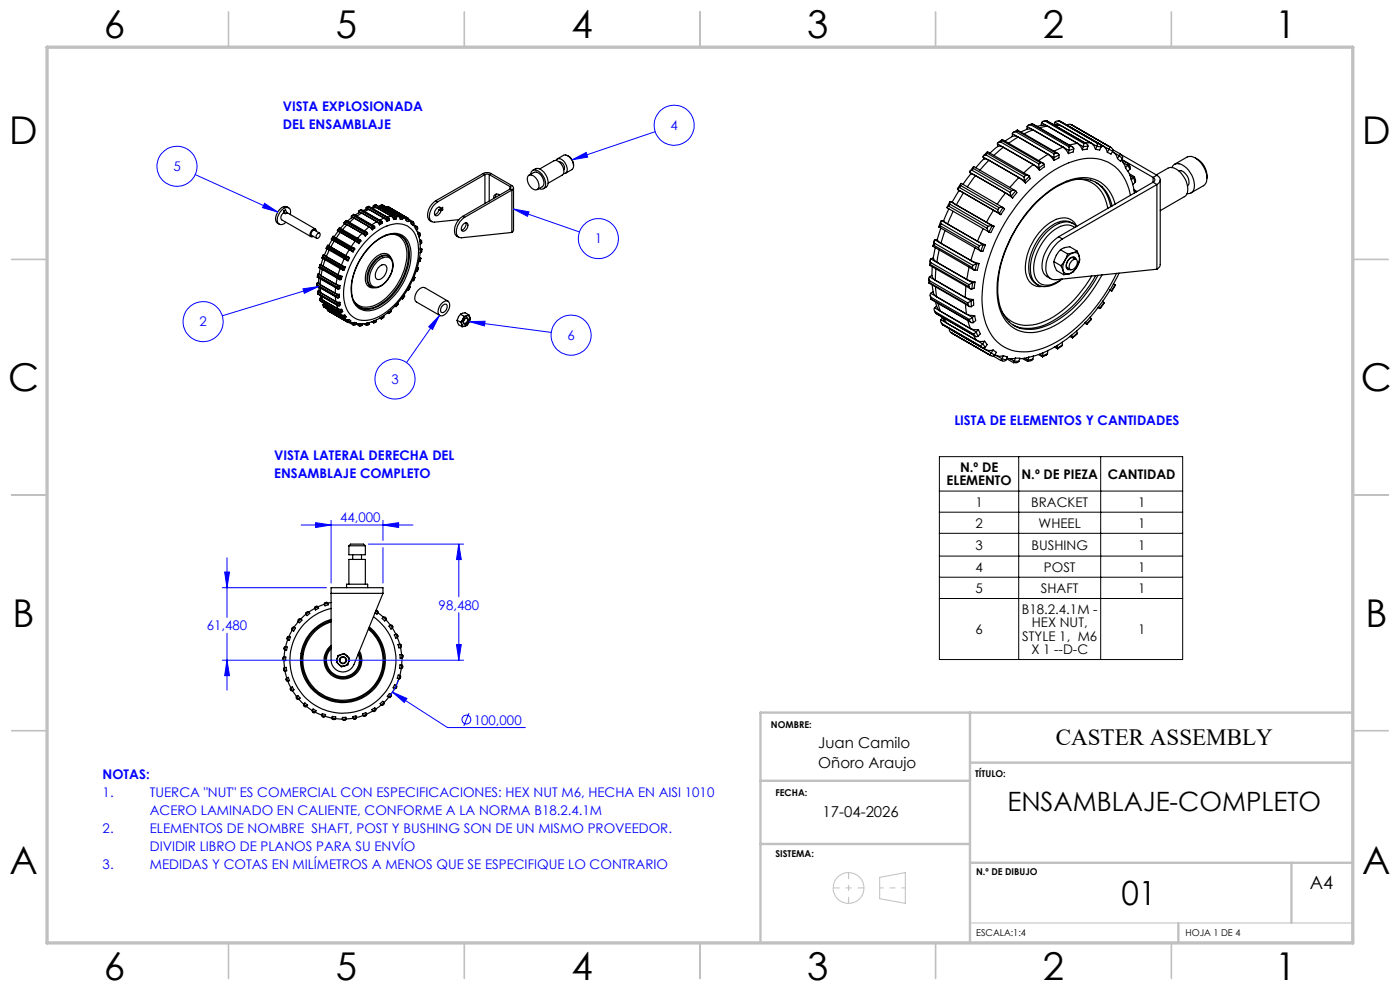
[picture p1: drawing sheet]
<svg xmlns="http://www.w3.org/2000/svg" width="297mm" height="210mm" viewBox="0 0 297 210" stroke-linecap="round" stroke-linejoin="round" font-family="sans-serif">
<g fill="none" stroke="#000" stroke-width=".25">
<path d="M102.5 36.8a1.8 1.8 0 0 1 1.7 0M102.5 36.8l.4 .2M102.5 36.8l-10 5.8M102.9 37h.9M102.9 37l-10 5.8M102.9 37v6.2M103.8 37l4.4 2.6M103.8 37v5.6M104.2 36.8l-.4 .2M104.2 36.8l4.4 2.6M108.2 39.6a.29 .29 0 0 1 .2 .2 .29 .29 0 0 1-.2 .3M108.2 39.6v.5"/>
<path d="M108.6 39.4a.5 .5 0 0 1 .3 .4 .5 .5 0 0 1-.3 .5M108.6 39.4l-.4 .2M108.9 39.9v8.9l-.3 .5M112 37.3a1.38 1.38 0 0 1 2 .9l.3 .7a.91 .91 0 0 1-.3 1.3 .91 .91 0 0 1-1.3-.4 2.24 2.24 0 0 1-.7-2.5zM112.2 37.2l1.1-.6a2.04 2.04 0 0 1 2.1 2.4l-.4 .6-1 .6M112.6 37a.97 .97 0 0 1 .6-.9 .97 .97 0 0 1 1.1 .2 3 3 0 0 1 1.2 3.5 .92 .92 0 0 1-1.2 .2M113 36.1a1.54 1.54 0 0 1 2.4 .5 2.25 2.25 0 0 1 .4 3.1l-.5 .3M114.5 35.8l3-1.7a1.84 1.84 0 0 1 2.1 1.7v.7l-.1 .5-3.2 1.9M117.9 34l.2-.1a1.3 1.3 0 0 1 1.9 .8l.2 .4a1.04 1.04 0 0 1-.6 1.7M118.2 33.7l1.4-.8a1.84 1.84 0 0 1 2 1.8l.1 .6-.2 .5-1.5 1M118.7 34.4a1.11 1.11 0 0 1 .9 1.6M120.4 33a2.2 2.2 0 0 1 1.3 2.2"/>
<path d="M203.6 39.8l-.5 .2v.2M203.6 39.8l8.1 4.7M203.8 39.4l8.1 4.7M203.8 39.4l-.2 .4M203.8 38.9l-.7 1.1M203.9 38.9l8.9 5.1M204 38.9h-.2v.5M205.7 36.5l8.8 5.1M205.7 36.5l.3 .4M206 36.9l-1.7 2.2M206 36.9l.9 .3-1.7 2.4M206.2 36.1l-.5 .2v.2"/>
<path d="M206.2 36.1l8.1 4.7M206.5 35.7l.1-.4 8.8 5.2M206.5 35.7l8.1 4.7M206.5 35.7l-.3 .4M206.5 35.4l-.8 1M208.6 33.3l8.8 5.1M208.6 33.3l.1 .5M208.7 33.7l-1.7 1.9M208.7 33.8h.5l.6 .2-1.9 2.1M209.1 32.8l-.4 .2-.1 .3M209.1 32.8l8.1 4.7M209.4 32.5l8.2 4.7"/>
<path d="M209.4 32.5l-.3 .3M209.5 32.2l-.9 .8M209.5 32.2l-.1 .3M209.5 32.2l8.8 5.1M211.6 30.5l8.9 5.1M211.6 30.5l.1 .6M211.7 31.1l-1.7 1.4M211.7 31.1l.6-.1 .5 .2M212.2 30.1l-.5 .2-.1 .2M212.2 30.1l8.2 4.7M212.6 29.8l8.1 4.7M212.6 29.8l-.4 .3"/>
<path d="M212.6 29.6v.2M212.6 29.6l8.7 5M212.6 29.6l-.9 .7M212.8 31.2l-2 1.8M212.8 31.2l6.4 3.7M214.7 29l-1.5 .9M214.8 28.4l-.1 .6 .7-.2 .6 .3-2 1.3M214.8 28.4l8.8 5M215.5 27.9l-.6 .2-.1 .3M215.5 27.9l8.1 4.7M215.8 27.6v.2M215.8 27.6l8.6 5"/>
<path d="M215.8 27.6l-.8 .5M215.8 27.8l8.1 4.6M215.8 27.8l-.3 .1M216.5 28l1.2-.5a1.73 1.73 0 0 1 1.4 0l-1.9 .9M217.2 37.5l.2 .9M217.4 38.4l.2 .4M217.6 38.8l-1.5-1.1-1.9 2.1M217.6 37.2h.6l.2 .2M217.6 37.2l-.4 .3M217.9 26.8l8.9 5.1M217.9 26.8l-.1 .7M218.4 37.4l.1 .5-.9 .9"/>
<path d="M218.4 37.4l-1 1M218.7 26.5a.65 .65 0 0 0-.8 .3M218.7 26.5l8.1 4.7M219 26.2v.1M219 26.2l8.5 5M219 26.2l-.8 .3M219 26.3l8.2 4.7M219 26.3l-.3 .2M219.2 34.9l1.3 1.3M219.2 34.9l-2 1.7M220 26.8a3.1 3.1 0 0 1 2.2-.1l-1.7 .4M220.4 34.8l.1 .8"/>
<path d="M220.5 35.6v.6M220.7 34.5l.6 .1 .2 .2M220.7 34.5l-.3 .3M221 26l8.8 5.1M221 26l-.2 .6M221.5 34.8l.1 .6-1.1 .8M221.5 34.8l-1 .8M221.8 25.7h-.6l-.2 .3M221.8 25.7l8.1 4.7M222.1 25.7h-.7M222.1 25.6l8.4 4.9M222.1 25.7l8.2 4.7"/>
<path d="M222.1 25.7h-.3M223.4 26.4l1.7 .3M223.6 34l-1.2-1.3-2.1 1.4M223.6 32.1l1.9-.9 .7 .7 .5 .7M223.6 32.6v.8M223.6 33.4v.6M223.8 26.6l1.3 .1M223.8 25.9l-.1 .5M223.8 25.9l8.9 5.1M223.9 32.4l.6 .2 .1 .3M223.9 32.4l-.3 .2M224.5 25.7h.5"/>
<path d="M224.6 32.9v.6l-1 .5M224.6 32.9l-1 .5M224.7 25.7h-.5l-.4 .2M224.7 25.7l8.1 4.7M224.7 25.7h.3M225 25.7l8.3 4.8M225.1 26.7l6.3 3.6M226.4 26.6h.1M226.4 26.6l8.9 5.1M226.8 31.9l-.1 .7M226.8 31.2v.7M226.9 30.8l.4-.2a1.51 1.51 0 0 1 2.3 1.2"/>
<path d="M227.2 31l.4 .2 .2 .4M227.2 31l-.4 .2M227.2 26.4l.3 .2M227.3 26.4l-.5-.1-.4 .3M227.3 26.4l8.1 4.7M227.3 26.4l.2 .2M227.5 26.6l8.2 4.7M227.8 31.6l-.1 .6-1 .4M227.8 31.6l-1 .3M228.8 38a6.5 6.5 0 0 1 6.1 5.9l.1 .3M229.8 31.1l-.2 .7M229.9 30.4l-.1 .7"/>
<path d="M230.2 30.3h1.2M230.3 30.4l.5 .4v.2M230.3 30.4h-.4M230.8 31l-.2 .7-1 .1M230.8 31l-1 .1M231.4 38.2a6.7 6.7 0 0 1 4.5 5.5M231.4 38.2a10.2 10.2 0 0 0-8.4 2.1 28.3 28.3 0 0 0-11.3 19.8 10 10 0 0 0 2.4 8.2M231.4 30.3l.7 .7 .3 .7M232.4 38.7a7.4 7.4 0 0 1 3.3 5.1M232.7 31l-.3 .7M232.7 31l.9 .2M232.8 30.4l-.1 .6"/>
<path d="M232.8 30.4a.85 .85 0 0 1 .8 .6v.2M233.3 30.6l.7 .4M233.5 30.8l.5 .2M233.6 31.2l-.3 .6-.9-.1M234 31l.7 .6 .2 .7M235.3 31.7l-.4 .6M235.3 31.7l.7 .4M235.4 31.1l-.1 .6M235.4 31.1a.75 .75 0 0 1 .6 1M236 32.1a2.54 2.54 0 0 1 1.1 1.5M236 32.1l-.3 .6-.8-.4M236 31.7l1.6 .9"/>
<path d="M236.3 32.3l1.2 .7M237.1 33.6l.6 .6 .4-.6M237.5 33l-.4 .6M237.5 33l.6 .6M237.6 32.6l-.1 .4M237.6 32.6l.5 .6v.4M237.7 32.7l7.7 4.5M237.9 34l.7 1 .2 .6M237.9 33.9l1.5 .8-.2 .4M238 33.8l6.6 3.8M238.3 34.5l.9 .6M238.8 35.6l.5 .8 .4-.5"/>
<path d="M239.2 35.1l-.4 .5M239.2 35.1l.5 .8M239.3 36.3l.6 1.5M239.4 34.8l.4 .7-.1 .4M239.6 36.9l1.1 .6M239.7 37.2l.8 .5M239.9 37.8l.1 .3M240 38.1l.3 1M240.3 39.1l.4 1.8M240.5 37.7l-.5 .4M240.5 37.7l.3 1M240.7 37.5l-.2 .2"/>
<path d="M240.7 37.5l.2 .8-.1 .4M240.8 38.7l-.5 .4M244.6 37.6a.53 .53 0 0 1 .4 .5 .53 .53 0 0 1-.4 .6M244.6 38.7l.8 .4M244.6 38.7l-20 11.5M244.6 37.6v1.1M245.3 37.1l2.5-1.4a2.52 2.52 0 0 1 2.9 1.2 4.4 4.4 0 0 1 1 4.4l-.2 .3-5.4 3.1M245.4 37.2a1.04 1.04 0 0 1 .7 1 1.04 1.04 0 0 1-.7 .9M245.4 39.1v18M245.4 39.1l-20 11.6M245.4 37.2l-.8 .4M246.1 38.2v17.9a1.19 1.19 0 0 1-.7 1"/>
<path d="M248.6 35.5a1.47 1.47 0 0 1 2.3-.4 4.8 4.8 0 0 1 2.2 5.4 1.32 1.32 0 0 1-1.3 .6M249.2 34.8l2.6-1.5a2.64 2.64 0 0 1 3 1.3 4.4 4.4 0 0 1 1 4.3l-.5 .5-2.6 1.5M250 36.2a2.08 2.08 0 0 1 2.2 2 1.14 1.14 0 0 1-.3 1.3M253.6 33.5a4.3 4.3 0 0 1 2.4 4.3M60.1 45.1l-.4 .7-.1 .5 .2 .3 6.2 3.6M60.1 45.1l.4 .2M60.2 44.7l.4-.2 .3 .7-.4 .1M60.2 44.7l-.1 .4M60.2 44.7l.3 .6M60.9 45.1l6 3.5M61.2 44.1a1.54 1.54 0 0 0-2.3 .8 1.78 1.78 0 0 0 0 2.4l.3 .2M61.6 45.5v-.3a.9 .9 0 0 0-.3-1.1 .9 .9 0 0 0-1.2 .1 2.98 2.98 0 0 0-1.2 3.1l.2 .2a1.17 1.17 0 0 0 1.5-.3"/>
<path d="M67.1 49.1v-.2a.51 .51 0 0 0-.5-.4 .51 .51 0 0 0-.5 .4l-.3 .8v.4a.39 .39 0 0 0 .7 0M67.3 58.8l4.4 2.5M67.4 49.6l.3-.1a.64 .64 0 0 1 .1 .7 .64 .64 0 0 1-.7 .3v-.6zM67.4 58.2l-.1 .6M67.4 58.7l-.1 .1M67.4 58.7l4.1 2.4M67.5 58.5l4 2.3M67.5 58.5l-.1 .2M67.5 58.1l.2-.1 .4 .5M67.5 58.1v.4M67.5 58.1l4.4 2.6M67.6 58.9v.9"/>
<path d="M67.7 56.8l4.4 2.5M67.8 56.7l-.1 .1M67.8 49.5l-1.1-.6a.74 .74 0 0 0-.6 1l1.1 .6M67.8 56.7l4.1 2.3M67.8 56.2l-.1 .6M67.9 56.5l-.1 .2M67.9 56.5l4 2.3M67.9 56.9l-.2 1.2M67.9 56.1v.4M67.9 56.1l4.4 2.6M68 59.2l-.1 1.2M68.1 58.5l3.2 1.8"/>
<path d="M68.2 56l-.3 .1M68.3 54.7l4.4 2.6M68.4 57.1l-.3 1.4M68.5 54.6l-.2 .1M68.5 54.6l4 2.4M68.5 54.8l-.3 1.2M68.5 54.1l-.2 .6M68.5 54.4l4.1 2.3M68.5 54.4v.2M68.6 54.1l-.1 .3M68.6 54.1l4.4 2.5M68.6 54.1h.2"/>
<path d="M68.8 54.1l.4 .3M69 55.1l-.5 1.4-.3-.5M69.2 54.4l3.2 1.9M69.4 52.5l-.2 .2 4.4 2.5M69.4 52.5l4 2.4M69.4 52.8l-.6 1.3M69.5 52.1l-.3 .6M69.5 52.3l4.1 2.4M69.5 52.3l-.1 .2M69.6 52l.6 .4M69.6 52l-.1 .3M69.6 52l4.4 2.6"/>
<path d="M69.8 53l-.6 1.4M70.2 52.4l3.1 1.8M70.3 50.8l.6 .3M70.3 50.8l4.4 2.5M70.4 50.9l-.7 1.2M70.5 50.5l-.2 .3M70.5 50.5l4.1 2.4M70.6 50.3l.1-.2 4.4 2.6M70.6 50.3l4.1 2.4M70.6 50.3l-.1 .2M70.7 50.1l-.4 .6M70.9 51.1l-.7 1.3"/>
<path d="M70.9 51.1l3.2 1.8M71.5 59l-.2 1.3M71.6 48.9l4.4 2.6M71.6 48.9l.1 .2M71.7 49.1l-.8 1.1M71.7 49.1l.5 .2-.9 1.2M71.8 48.7l-.2 .2M71.8 48.7l4.1 2.4M71.9 59l.2 .3M71.9 58.8v.2M72 48.5v-.2l4.4 2.6M72 48.5l4 2.4"/>
<path d="M72 48.5l-.2 .2M72 48.4l-.4 .5M72.1 56.9l-.4 1.4 .9 .3M72.3 58.7l-.4 .1M72.3 58.7l-.2 .6M72.4 56.3l.8 .3M72.5 57l.3 .3M72.6 58.6l-.2 .7h-.3M72.6 58.6l-.3 .1M72.6 56.7l-.1 .3M73 47.3l4.4 2.5M73 47.3l.1 .2"/>
<path d="M73 54.9l-.6 1.4M73 56.6l-.4 .1M73 56.6l-.2 .7M73 56.6h.2M73.1 47.5l-.9 1M73.1 47.5l.5 .2M73.2 56.6l-.2 .7h-.2M73.3 47.1l-.3 .2M73.3 47.1l4.1 2.3M73.3 54.2l.9 .5M73.4 54.9l.2 .4M73.4 46.9l4.1 2.4"/>
<path d="M73.4 46.9l-.1 .2M73.5 46.8l-.1 .1M73.5 46.8l4.4 2.5M73.5 46.8l-.5 .4M73.6 54.7l-.2 .2M73.6 47.7l-.9 1M73.6 47.7l3.2 1.8M74 54.6l-.4 .1M74 54.6l-.4 .7M74 54.6l.2 .1M74.1 52.9l-.8 1.3M74.1 52.9l.8 .5"/>
<path d="M74.2 54.7l-.4 .6h-.2M74.5 45.9l4.5 2.6M74.5 45.9l.1 .3M74.6 46.2l-.9 .7M74.6 46.2l.5 .1M74.6 52.9l.1 .4M74.7 52.7l-.1 .2M74.7 53.3l.2 .1M74.9 45.7l-.4 .2M74.9 45.7l4 2.3M75 45.5v.1M75 45.5l4.4 2.5"/>
<path d="M75 45.5l-.4 .3M75 45.6l4.1 2.3M75 45.6l-.1 .1M75.1 52.7l.2 .1-.4 .6M75.1 46.3l-1 .9M75.1 52.7h-.4M75.1 52.7l-.4 .6M75.1 46.3l3.2 1.8M75.9 51.1l.1 .4M76 51.5l.1 .2M76 45.2l-.7 .4M76 50.9h.4"/>
<path d="M76 50.9l-.1 .2M76.1 44.8v.3l.6 .1M76.1 44.8l4.4 2.6M76.1 51.7l-.7-.6-.9 1.2M76.4 50.9l.2 .2-.5 .6M76.4 44.6l-.3 .2M76.4 50.9l-.4 .6M76.4 44.6l4.1 2.4M76.6 44.4v.1M76.6 44.4l4.4 2.5M76.6 44.4l-.4 .3M76.6 44.5l4.1 2.4"/>
<path d="M76.6 44.5l-.2 .1M76.7 45.2l-1 .7M76.7 45.2l3.2 1.8M76.8 49.5l-1 1M76.8 49.5l.7 .6M77 44.7a1.39 1.39 0 0 1 1.3-.3l-1 .5M77.4 49.4v.4M77.4 49.8l.1 .3M77.5 49.3h.4M77.5 49.3l-.1 .1M77.7 44.1l4.4 2.5M77.7 44.1l-.1 .3"/>
<path d="M77.9 49.3l.1 .3-.5 .5M77.9 49.3l-.5 .5M78 50.8a9 9 0 0 1 6.7-3.3 4.4 4.4 0 0 1 4 4.1 16.8 16.8 0 0 1-6 13.9 7.1 7.1 0 0 1-7.2 2.1 5.7 5.7 0 0 1-2.6-5.7 18 18 0 0 1 5.1-11.1zM78.1 43.9l-.4 .2M78.1 43.9l4 2.3M78.2 43.8h.1M78.2 43.8l4.3 2.4M78.2 43.8l-.3 .1M78.2 43.8l4.1 2.4M78.2 43.8l-.1 .1M78.3 48.1l-1 .9M78.3 48.1l.7 .6"/>
<path d="M78.7 52a7.2 7.2 0 0 1 5.5-2.5 3.9 3.9 0 0 1 3 4.4 13.8 13.8 0 0 1-7 11.5 3.6 3.6 0 0 1-5.3-1.6 11.2 11.2 0 0 1 2.1-9.8zM78.9 48l.1 .5M79 48.5v.2M79.1 47.9l.4 .2M79.1 47.9l-.2 .1M79.2 43.7l-.1 .3M79.2 43.7l4.4 2.5M79.5 48.1v.3l-.5 .3M79.5 48.1l-.5 .4M79.6 43.5l-.4 .2M79.6 43.5l4.1 2.4M79.8 43.5h.1"/>
<path d="M79.8 43.5l4.2 2.4M79.8 43.5h-.4M79.8 43.5l4.1 2.4M79.8 43.5h-.2M79.8 44l-.3-.1-.8 .2M79.8 44l-.8 .2M79.8 44l3.2 1.9M79.9 47l.6 .7M79.9 47l-1 .7M80 55.4a2.03 2.03 0 0 1 2.9-.5 3.9 3.9 0 0 1-.7 4.5 2.86 2.86 0 0 1-3 1.4 2.42 2.42 0 0 1-.6-3l.7-1.5zM80.2 56.8l.3-.3a.85 .85 0 0 1 1.1-.3 .85 .85 0 0 1 .5 1 2.21 2.21 0 0 1-1.9 2.1 1.41 1.41 0 0 1-.2-2.2zM80.4 43.9l.9 .1-.7-.1"/>
<path d="M80.5 46.7l.9-.4a.72 .72 0 0 1 .7 .6M80.5 47v.4M80.5 47.4v.3M80.6 43.6l4.5 2.6M80.6 43.6l-.1 .3M80.7 46.9l.4 .2M80.7 46.9l-.2 .1M81 43.5h.2M81.1 47.1l-.1 .3-.5 .3M81.1 43.5l-.5 .1M81.1 47.1l-.6 .3M81.1 43.5l4 2.4"/>
<path d="M81.1 43.5l.1 .1M81.2 43.5l4.1 2.4M81.2 43.6l4.1 2.3M81.2 43.5v.1M82 43.9h.1M82 43.9l4.4 2.6M82.1 46.6v.3M82.1 46.2v.4M82.3 46.2l.3 .3M82.3 46.2h-.2M82.3 43.9l4.3 2.4M82.4 43.9h-.4"/>
<path d="M82.4 43.9l4 2.3M82.5 54.4a3.1 3.1 0 0 1 .3 4 4.6 4.6 0 0 1-3.2 2.7l-.8-.2M82.5 54.4a2.9 2.9 0 0 0-3.3 1.6 4.3 4.3 0 0 0-.8 4.6l.4 .3M82.5 54.4a2.23 2.23 0 0 0-2.8 .7 5.2 5.2 0 0 0-1.6 5l.7 .8M82.6 46.5v.3l-.5 .1M82.6 46.5l-.5 .1M82.9 54.6a1.64 1.64 0 0 0-2.6-.5 5.7 5.7 0 0 0-2.6 6 1.42 1.42 0 0 0 1.5 1M83 45.9l.5 .7M83 45.9l-.8 .2M83 49.7a3.5 3.5 0 0 1 3.3 3.7 13.1 13.1 0 0 1-6.6 11.3 3.4 3.4 0 0 1-4.6-.9M83.6 46.2l-.1 .4M83.7 45.9l-.1 .3"/>
<path d="M83.8 45.8h.1a.89 .89 0 0 1 1 .7M83.9 45.9l.2 .3M83.9 45.9h-.2M84 49.7a3.8 3.8 0 0 1 2.9 4.4 13.2 13.2 0 0 1-7.2 11.1 3.4 3.4 0 0 1-4.3-.8M84 49.7a7.3 7.3 0 0 0-6.1 3.3 12 12 0 0 0-3 10.4l.6 1.1M84.1 46.2l-.1 .3-.5 .1M84.1 46.2h-.5M84.9 50a4.8 4.8 0 0 1 1.7 4.7 13.4 13.4 0 0 1-7.1 10.4l-1.8 .4-1.5-.4M85.1 46.2l-.2 .3M85.1 46.2h.4M85.1 45.9v.3M85.1 45.9h.2"/>
<path d="M85.3 45.9l.2 .3M85.4 46l.3 .1M85.5 46.1h.2M85.5 46.2l-.1 .4-.5-.1M85.7 46.1l.5 .7M86.4 46.5l-.2 .3M86.4 46.5l.3 .2M86.4 46.2v.3M86.4 46.2l.2 .1M86.6 46.3l.1 .4M86.7 46.7l.4 .4 .1 .4M86.7 46.7l-.1 .3-.4-.2"/>
<path d="M86.7 46.5l.8 .5M86.8 46.8l.7 .4M87.2 47.5l.4 .3 .2-.3M87.5 47.2l-.3 .3M87.5 47.2l.3 .3M87.5 59.5h.2M87.5 47v.2M87.5 47l.3 .2v.3M87.7 47.7l.4 .8M87.7 47.6l.7 .4M87.8 58.8l.2 .1M87.9 47.9l.4 .3"/>
<path d="M88 58.9l-.3 .6M88 58.9l-.2-.1 .2 .1M88.1 48.5l.2 .4 .3-.3M88.3 57.5h.2M88.3 48.2l-.2 .3M88.3 48.2l.3 .4M88.4 48.8l.3 .9M88.4 48l-.1 .2M88.4 48l.2 .6M88.5 49.1l.5 .3M88.5 56.8h.2M88.6 49.3l.4 .2"/>
<path d="M88.7 49.7l.2 .5M88.7 56.8h.1M88.7 56.8l-.2-.1 .3 .1M88.7 56.8l-.2 .7M88.8 56.8l-.3 .7M88.9 50.2l.2 1M89 49.5l-.3 .2M89 49.5l.1 .5M89 50.8l.4 .2M89 54.6l.3 .2M89 50.9l.3 .2M89 54.7l.2 .1"/>
<path d="M89 49.4v.1M89 49.4l.1 .6M89.1 55.4l-.3 .1M89.1 53.7a19 19 0 0 1-7.6 13.2M89.1 50l-.2 .2M89.1 51.9v1M89.1 52.6l.4 .2M89.1 52.7l.3 .2M89.2 54.8h.1M89.2 54.8h-.2M89.2 54.8l-.1 .6M89.3 54.8l-.2 .6"/>
<path d="M89.3 51.1l-.2 .2v.5l.3-.2M89.3 51.1l.1 .5M89.4 52.9l-.3 .1v.6l.3-.1M89.4 51l-.1 .1M89.4 51v.6M89.4 52.9v.6M89.5 52.8l-.1 .1M89.5 52.8l-.1 .7M92.5 42.6a3.4 3.4 0 0 0-1.5 4l.6 .4M92.5 42.6l.4 .2M92.9 42.8a3.6 3.6 0 0 0-1.7 3.8 .91 .91 0 0 0 1 .5l5.1-.5M93.1 44.5l-.4 .8-.5 .2"/>
<path d="M93.1 44l.4 .2M93.1 44.5l.4 .2M93.1 43.9v.1M93.5 44.2v-.1a1.08 1.08 0 0 0-1.3 1.3 .47 .47 0 0 0 .4 .4 .47 .47 0 0 0 .5-.3l.4-.8M93.5 44.2l.4-.2v.5M93.5 44.3l.4 .2M93.5 44.2v.1M93.5 44.3l-.4 .2M93.9 44.5l-.4 .2M98.2 45.9a3.3 3.3 0 0 0-1.5 4l.6 .4M98.2 45.9l.4 .2M98.2 47.7a.55 .55 0 0 1 .7-.5 .55 .55 0 0 1 .3 .8 .91 .91 0 0 1-1.3 .9v-.5z"/>
<path d="M98.6 46.1a3.5 3.5 0 0 0-1.7 3.8 .88 .88 0 0 0 1 .5l10.7-1.1M98.8 47.2a1.36 1.36 0 0 1-.9 1.6M105.3 41.2l-.2 .7M106 41.3a.8 .8 0 0 0-.9 0 .8 .8 0 0 0-.4 .8M108.2 40.1l.4 .2M108.2 40.1l-10 5.8M108.6 40.3v9M108.6 40.3l-10 5.8M197 59.1l.1 .9M197.2 58.7l.5-.3 .1 .5 .6 .5M197.2 58.7l-.2 .4 .2 .4M197.2 58.7l8.8 5.1"/>
<path d="M197.2 60h-.1M197.2 56.3l8.7 5M197.2 59.5l8.1 4.8M197.2 60l8.1 4.7M197.2 59.5v.5M197.3 55.2l-.1 1.1M197.4 56.1l-.2 .2M197.4 56.1l8.1 4.7M197.4 55.7l8.2 4.7M197.4 55.7v.4M197.5 54.9l.5-.2 .1 .4 .7 .5M197.5 54.9l-.2 .2 .1 .6"/>
<path d="M197.5 54.9l8.8 5.1M197.8 56.6l-.1 1.7M197.9 52.2l8.8 5.1M198.2 52.1l-.3 .1M198.2 52.1l8.1 4.7M198.2 51.1l-.3 1.1M198.3 51.6l8.1 4.7M198.3 51.6l-.1 .5M198.4 50.9l.5-.1 .1 .3 .6 .5M198.4 50.9l-.2 .2 .1 .5M198.4 50.9l8.8 5.1M198.4 52.5l-.4 2.2"/>
<path d="M198.4 59.4l6.4 3.7M198.5 57l-.1 2.4M198.8 55.6l6.3 3.7M199.2 53l-.4 2.6M199.5 47.9l-.4 .2 8.9 5.1M199.5 47.9l8.1 4.7M199.6 48.4l-.8 2.4M199.6 46.9l-.5 1.2M199.6 51.6l6.4 3.7M199.6 47.4l8.2 4.7M199.6 47.4l-.1 .5M199.8 46.8l-.2 .1v.5"/>
<path d="M199.8 46.8l8.8 5.1M200.5 48.9l-.9 2.7M201.3 44.3l-1.1 2.5M201.3 43.7l-.4 .4 8.9 5.1M201.3 43.7l8.1 4.7M201.5 42.8l-.6 1.2M201.5 43.3l8.1 4.7M201.5 43.3l-.2 .4M201.6 42.7l-.1 .3v.3M201.6 42.7l8.9 5.2M201.6 42.7l.4 .2M202 42.9l.9 .6"/>
<path d="M202.2 44.8l-1.2 2.7-.8-.7h-.4M202.9 43.5l6.4 3.7M203.1 40.2l1.3 .7M203.1 40.2l8.9 5.1M203.4 40.4l-1.4 2.5M204.4 40.9l-1.5 2.6M204.4 40.9l6.3 3.7M205.1 59.3l1.7 .5M205.6 56.7l-.5 2.6M206 55.3l1.7 .6M206.3 56.8l.3 .4 .2 .2M206.3 60l-.7 .4"/>
<path d="M206.3 60l-.1 1.3M206.4 56.3l-.1 .5M206.8 52.6l-.8 2.7M206.8 59.8l-.1 1.3-.5 .2M206.8 59.8l-.5 .2M207.2 56l-.8 .3M207.2 56l-.4 1.4M207.6 52.6l.5 .7M207.7 55.9l-.4 1.4-.5 .1M207.7 55.9l-.5 .1M207.8 52.1l-.2 .5M208.6 48.5l-1.2 2.7 1.7 .7"/>
<path d="M208.6 51.9l-.8 .2M208.6 51.9l-.5 1.4M208.6 51.9h.5M209.1 51.9l-.6 1.4h-.4M209.3 47.2l1.6 .8M209.4 48.4l.4 .8M209.6 48l-.2 .4M210.5 47.9l-.9 .1M210.5 47.9l-.7 1.3M210.5 47.9l.4 .1M210.7 44.6l-1.4 2.6M210.7 44.6l1.6 .9"/>
<path d="M210.9 48l-.7 1.3-.4-.1M211.7 44.5l.3 .8M211.9 44.1l-.2 .4M212 45.3l.3 .2M212.8 44l.3 .3-.8 1.2M212.8 44l-.9 .1M212.8 44l-.8 1.3M214.3 40.8l.2 .8M214.5 41.6l.3 .4M214.6 40.4l.5-.1 .4 .2M214.6 40.4l-.3 .4M214.8 42l-1.5-1.1-1.7 2.4"/>
<path d="M215.5 40.5l.2 .4-.9 1.1M215.5 40.5l-1 1.1M223.6 55.5l.1 .9 .5 1 1.5 .9M223.6 55.5l1.5 .9M224.6 50.2a7.5 7.5 0 0 0-3.4 7.3l.5 .8 1.2 .8M224.6 50.2l.8 .5M225 53l-.9 1.1-.5 1.4M225 53l.8-.4 1.1-.3 1.6 .9M225 53l1.5 .9M225.1 56.4l.4 1M225.3 59.2a4.6 4.6 0 0 1-5.1 1.2M225.4 50.7a7.8 7.8 0 0 0-3.5 6.8 2.01 2.01 0 0 0 2.1 1.8l21.4-2.2"/>
<path d="M225.5 57.4a.98 .98 0 0 0 1.3 .7M225.5 57.4l.2 .9M226 55.2l-.9 1.2M226 55.2a2.91 2.91 0 0 0-.5 2.2M226.5 53.9l-.5 1.3M226.8 58.1l-1.1 .2M227 57.2h.1M227.3 55.4a.66 .66 0 0 1 .9-.4 .66 .66 0 0 1 .3 .9l-.5 .9a.66 .66 0 0 1-.9 .4 .66 .66 0 0 1-.3-.9zM227.6 53.6a3 3 0 0 0-1.6 1.6M227.6 53.6a.96 .96 0 0 1 1.3 .7M227.6 53.6l-1.1 .3M227.6 47.4l.8 .7"/>
<path d="M227.6 47.4a4.2 4.2 0 0 0-4.7 1.1 11.2 11.2 0 0 0-4.2 9.7 3.3 3.3 0 0 0 1.4 2.2M227.6 47.4a3.8 3.8 0 0 0-4.4 .4 11.2 11.2 0 0 0-4.9 10.2 3.4 3.4 0 0 0 1.8 2.4M227.6 47.4h.1M228 48.3a3.3 3.3 0 0 0-4.2 .3 10.7 10.7 0 0 0-4.4 9.3 2.79 2.79 0 0 0 4.3 2.2l1.4-.9M228.3 55l-.1-.1a.74 .74 0 0 0-.6-.5 .74 .74 0 0 0-.7 .4 1.65 1.65 0 0 0-.4 2.4h.5M228.3 55a1.19 1.19 0 0 0-1.3-.2 1.19 1.19 0 0 0-.7 1.1 .86 .86 0 0 0 .2 1l.5 .3M228.4 48a3.1 3.1 0 0 0-4.4-1.5 12 12 0 0 0-6.4 11.4 3.1 3.1 0 0 0 3.5 2.9M228.5 53.2l-.9 .4M228.5 53.2l.4 1.1M228.5 56.5a3.2 3.2 0 0 1-1.7 1.6M228.5 56.5a3.1 3.1 0 0 1-1.7 1.6M228.9 54.3a2.97 2.97 0 0 1-.4 2.2"/>
<path d="M228.9 54.3h.1a2.26 2.26 0 0 1-.5 2.2M231.6 58.6a22.5 22.5 0 0 1-10.8 9.9 6.5 6.5 0 0 1-8.3-2.4M232.4 58.4a22.5 22.5 0 0 1-11.7 10.9 7.6 7.6 0 0 1-5.8-.3M232.9 58.4a23.8 23.8 0 0 1-11 10.7 7 7 0 0 1-7.9-.9M236.6 43.3a6.9 6.9 0 0 0-9.4-5.2 22 22 0 0 0-10.7 8.8 25.6 25.6 0 0 0-4.9 16.2 7.7 7.7 0 0 0 5 7.2 11 11 0 0 0 8.9-2.3 27.4 27.4 0 0 0 8.3-9.7M237.4 58a34.5 34.5 0 0 1-15.2 16.4M239.8 41.4a8.9 8.9 0 0 0-7.2-7.8 15.5 15.5 0 0 0-11.1 4 35.7 35.7 0 0 0-13.2 25.5 13.6 13.6 0 0 0 2.7 8.8 8.9 8.9 0 0 0 10.2 2 27.9 27.9 0 0 0 12.9-11l2.8-4.9M240.6 40.2l.6 .4M240.6 40.5l.5 .2M67.2 60.7l4.4 2.5M67.2 60.2v.5M67.3 60l.3-.1 .3 .5"/>
<path d="M67.3 60v.4M67.3 60.6l-.1 .1M67.3 60.4l4.1 2.4M67.3 60l4.5 2.6M67.3 60.6l4.1 2.4M67.3 60.4v.2M67.4 62l.1 .4M67.5 61.8v.4M67.5 61.8l4.4 2.5M67.5 62.4l4.2 2.5M67.5 62.2l4 2.3M67.5 62.2v.2"/>
<path d="M67.5 62.4h.1M67.5 62.4l4.1 2.3M67.6 60.9l.1 .8M67.7 61.6l-.2 .2M67.7 61.7l.4 .4M67.8 63.3l.1 .4M67.8 63.6l.2 .3M67.8 63.3l4.5 2.6M67.9 62.7l.3 .7 .3 .3M67.9 61.1l.2 1M67.9 60.4l3.2 1.8M67.9 63.7l4.1 2.4"/>
<path d="M67.9 63.7l.1 .2M68 63.9l4.2 2.4M68 63.9h.1M68 63.9l4.1 2.3M68.1 62.1l3.2 1.9M68.1 63.1l-.3 .2M68.2 62.8l.3 .9M68.5 63.7l3.1 1.8M68.5 64.6l.2 .4M68.5 64.6l4.5 2.5M68.6 64.9l.1 .2M68.6 64.3l.5 .6-.3-.5"/>
<path d="M68.7 65l4 2.3M68.7 65l.1 .1M68.7 64.4l-.2 .2M68.7 65.1l5.2 3M68.7 65.1h.1M68.8 65.1l4 2.4M69.5 65.5h.1M69.5 65.5l.1 .4M69.6 65.9l4.2 2.5M69.6 65.9l4.1 2.4M70.1 65.9l3.2 1.8M71.1 62.2l.9 .2"/>
<path d="M71.2 62.9l.1 1.1M71.2 61l-.1 1.2M71.3 64l.8 .1M71.3 60.3l.8 .3M71.4 63l.4 .2M71.4 64.7l.2 .8M71.4 62.8v.2M71.5 61.1l.3 .2M71.5 60.8v.3M71.5 64.5l.1 .2M71.6 64.7l.4 .2M71.6 65.5l.9 .1"/>
<path d="M71.8 62.6l-.4 .2M71.8 62.6v.6M71.9 64.3l-.4 .2M71.9 64.3l.1 .6M71.9 60.7l-.4 .1M71.9 60.7l-.1 .6M72 66.2a.98 .98 0 0 0 1.2 .6M72 62.4v.6l-.2 .2M72 62.4l-.2 .2M72 66.1l.1 .1M72.1 66.2l.4 .1M72.1 64.1l.1 .6-.2 .2"/>
<path d="M72.1 64.1l-.2 .2M72.1 60.6v.6l-.3 .1M72.1 60.6l-.2 .1M72.3 65.9l-.3 .2M72.3 65.9l.2 .4M72.5 65.6l.2 .5-.2 .2M72.5 65.6l-.2 .3M72.7 67.3l.1 .2M72.8 67.5h.4M73 67.1l-.3 .2M73 67.1l.2 .4M73.1 67.5l.2 .2"/>
<path d="M73.2 66.8l.2 .4-.2 .3M73.2 66.8l-.2 .3M73.3 67.7l.7 .1M73.7 68.3l.1 .1M73.9 68.1l-.2 .2M73.9 68.1l.3 .2M74 67.8l.4 .2-.2 .3M74 67.8l-.1 .3M74.1 68.4l.8 .5M74.2 68.3l-.4 .1M74.3 68.3l.4 .2 .5-.1M74.4 68.3l.6 .4"/>
<path d="M75 68.7l-.1 .2M75 68.7l.4 .2M75.2 68.4l.4 .1-.2 .4M75.2 68.4l-.2 .3M75.4 68.9h-.5M75.5 68.7l.7 .4M75.5 68.6h.9M75.8 68.7l.5 .3M76.3 69l-.1 .1M76.3 69h.5M76.4 68.6h.5l-.1 .4M76.4 68.6l-.1 .4"/>
<path d="M76.8 69l-.6 .1M77.2 68.7l.5 .3M77.4 68.6l.4 .3M77.7 68.6l-.8 .1M77.8 68.9l-.1 .1M77.9 68.5l-.2 .1M77.9 68.5l-.1 .4M78.3 68.7l-.6 .3M78.3 68.7l-.5 .2M78.4 68.4l-.5 .1M78.4 68.4l-.1 .3M78.9 68.3l.4 .2"/>
<path d="M79 68.2l.3 .2M79.3 68.4v.1M79.3 68.1l-.9 .3M79.3 68.1l.6-.2-.1 .3M79.3 68.1v.3M79.8 68.2l-.5 .3M79.8 68.2l-.5 .2M80.6 67.5l.3 .2M80.6 67.4l.3 .2M80.8 67.3l-1 .6M80.9 67.6v.1M81.4 67.2v-.3l-.5 .4v.3"/>
<path d="M81.4 67.2l-.5 .5M81.4 67.2l-.5 .4M82.2 66.3l.3 .2M82.3 66.3l.2 .2M82.4 66.2l.1 .3M82.9 65.7l.1 .3M83 66l-.5 .5M83.8 64.9l.2 .1M83.9 64.8l.1 .2M84 65h.1M84.3 64.3l.2 .2M84.5 64.5l-.5 .5"/>
<path d="M85.2 63.3l.2 .1M85.2 63.2l.2 .2M85.7 62.6l.1 .2M85.8 62.8l-.4 .6M86.5 61.4l.1 .1M86.8 60.8h.2M87 60.8l-.4 .7M93.6 64.5l.2-.3a.86 .86 0 0 1 1.2-.3 .86 .86 0 0 1 .4 1.1 2.21 2.21 0 0 1-1.9 2 1.42 1.42 0 0 1-.2-2.2zM93.9 64.8a.55 .55 0 0 1 .9-.2 .55 .55 0 0 1 0 .8l-.3 .5a.6 .6 0 0 1-.9 .3 .6 .6 0 0 1 0-.9zM95 63.9l-4.9-2.9a2.09 2.09 0 0 0-2.1 2.3l.3 .8 5 2.8M97 67.9a1.46 1.46 0 0 0 1 1.4M97 67.9l.8 .5"/>
<path d="M97.7 66.7l-.4 .5-.3 .7M97.7 66.7l1-.4 .7 .5M97.7 66.7l.7 .4M97.8 68.4l.2 .5M98 68.9l.2 .3h.4M98 68.9v.4M98.2 67.8l-.3 .7 .1 .4M98.2 67.8l-.4 .6M98.4 67.1l-.2 .7M98.6 67.7l.5-.3a.79 .79 0 0 1 .1 .9 .79 .79 0 0 1-.8 .4l-.1-.6zM98.6 69.2l-.6 .1M98.7 67.6l.3-.1a.65 .65 0 0 1 .1 .7 .65 .65 0 0 1-.7 .3l-.1-.3z"/>
<path d="M99 67l-.3 .2-.5 .6M99 67a.45 .45 0 0 1 .7 .3M99 67l-.6 .1M99.4 68.4l-.3 .5-.5 .3M99.4 66.8l-.4 .2M99.4 68.4l-.4 .6-.4 .2M99.4 66.8l.3 .5M99.7 67.3v.5l-.3 .6M99.7 67.3v.4l-.3 .7M197.1 60l8.6 5M197.3 62.7l.2 .8M197.4 62.2l-.1 .4 .2 .5"/>
<path d="M197.4 62.2l8.9 5.1M197.5 63.5l8.5 4.9M197.5 63.1l8.1 4.7M197.5 63.1l.1 .4M197.6 63.5h-.1M197.6 63.5l8.1 4.6M197.8 60.5a2.88 2.88 0 0 0 .9 2.5l-.2-2.2M197.9 61.8l-.5 .4M198.2 65.9l.3 .6M198.3 65.3l-.1 .3 .2 .5M198.3 65.3l8.8 5.1M198.4 66.1l.1 .4"/>
<path d="M198.4 66.1l8.2 4.8M198.4 64l.4 1.3M198.5 66.5l8.4 4.8M198.7 64.9l-.4 .4M198.9 65.2v.2l.6 .6M199 64.3l.5 1.7M199.5 66l6.3 3.7M199.6 67.8v.5l.2 .4M199.6 67.8l8.9 5.1M199.7 68.5l.3 .4M199.8 67.2l1 1.3M199.8 68.7l.2 .2"/>
<path d="M199.8 68.7l8.2 4.7M199.9 67.4l-.3 .4M200 68.9l9.1 5.2M200.2 67.4l.6 1.1M200.8 68.5l6.4 3.7M201.4 69.8v.3l.4 .4M201.4 69.8l8.9 5.1M201.5 69.7l-.1 .1M201.8 70.5l.2 .2M201.8 70.5l8.1 4.7M202 70.7l8.2 4.7M202 70.7l8.1 4.7"/>
<path d="M202.7 70.4v.1M204.8 63.1l.7 .3 1 .1M204.8 64.5l.2 2.1 .7 .3h1.1M204.9 60.7l-.1 2.4M205.3 64.7l.3 .3h.5M205.3 68l.5 1.7M205.3 64.3v.4M205.5 60.8l.3 .4 .4 .1M205.6 60.4l-.1 .4M205.6 67.8l.1 .3M205.7 68.1l.4 .3h.4M205.8 69.7l.8 .2h1"/>
<path d="M206 63.8l-.7 .5M206 63.8l.1 1.2M206.3 67.3l-.7 .5M206.3 67.3l.2 1.1M206.5 63.5l.1 1.2-.5 .3M206.5 71.1l.7 1.1M206.5 63.5l-.5 .3M206.6 70.9a.65 .65 0 0 0 .9 .4M206.8 66.9l.2 1.1-.5 .4M206.8 66.9l-.5 .4M207.1 70.4l-.5 .5M207.1 70.4l.4 .9"/>
<path d="M207.2 72.2l.7 .3 1-.1M207.6 69.9l.4 .9-.5 .5M207.6 69.9l-.5 .5M208 73.4a.84 .84 0 0 0 .9 .4l.1-.1M208.5 72.9l-.5 .5M208.5 72.9l.5 .8M208.6 73.8l.5 .3M208.9 72.4l.5 .7-.4 .6M208.9 72.4l-.4 .5M209.1 74.1l.6 .3 1-.1M209.9 75.2l.2 .2M210.3 74.9l-.4 .3"/>
<path d="M210.3 74.9l.7 .4M210.7 74.3l.7 .4-.4 .6M210.7 74.3l-.4 .6M210.7 75.5l1.6 .9 .2-.3M211 75.3a.58 .58 0 0 1-.9 .1M211 75.3a1.99 1.99 0 0 0 1.9 .2M211.3 75.4l1.2 .7M212.5 76.1l.9 .3M212.9 75.5l.8 .2-.3 .7M212.9 75.5l-.4 .6M213.4 76.4l-.5 .2-.6-.2M213.5 76.1l1.5 .8"/>
<path d="M214.2 76.1l1 .5M215.2 76.6l-.2 .3M215.2 76.6l.9 .1M215.4 75.9l-.7 .2-1.1-.1M215.4 75.9l1 .1-.3 .7M215.4 75.9l-.2 .7M216.1 76.7l-.2 .2h-.9M216.9 76.1l1.1 .6 .1-.3M217.3 76l.8 .4M218.2 75.8l-1.9 .3M218.2 75.8l1.1-.3-.2 .7M218.2 75.8l-.1 .6"/>
<path d="M219.1 76.2l-.4 .3-.7 .2M219.1 76.2l-1 .2M220.1 60.4h.1M220.3 75.2l.9 .5M220.6 75.1l.6 .4M221.1 74.9l-1.8 .7M221.2 75.5v.2M221.2 74.9h-.1M221.2 74.9v.6M222.2 75l-.2 .3-.8 .4M222.2 75l-1 .5M222.3 74.4l-1.1 .5"/>
<path d="M222.3 74.4l-.1 .6M223.7 73.6l.7 .4M223.8 73.5l.5 .4M224.3 73.3v.6M224.3 73.9l.1 .1M225.4 72.6v.6M225.4 73.2l-1 .8M225.4 73.2l-1.1 .7M227 71.4l.5 .3M227 71.3l.5 .3M227.4 71.1l.1 .5M227.5 71.6v.1"/>
<path d="M228.4 70.2l.1 .5M228.5 70.7l-1 1M228.5 70.7l-1 .9M230.1 68.5l.5 .3M230.2 68.5l.3 .2M230.3 68.3l.2 .4M230.5 68.7l.1 .1M231.3 67.2l.2 .5M231.5 67.7l-.9 1.1M231.5 67.7l-1 1M233 65.1l.3 .3M233.3 65.4l-.3-.2 .4 .2"/>
<path d="M233.9 63.9l.3 .3M234.2 64.2v.2l-.9 1M234.2 64.2l-.9 1.2M235.4 61.5l.4 .2M235.5 61.5l.3 .2M236.2 60.2l.4 .2M236.6 60.4l-.7 1.3h-.1M236.6 60.4l-.8 1.3M74 115.8h3.5M74 115.8l.4-.4h2.7l.4 .4M74 115.8v1.9h3.5v-1.9M74.8 117.7v1"/>
<path d="M76.7 117.7v1M60.3 139.4h.3v.7h-.3M60.3 139.4l-.3 .2v.3l.3 .2M60.3 139.4v.7M60.4 137.9l-.1 1.5M60.6 137.2h.3v.3l-.1 .5-.4-.1M60.6 137.2l-.3 .1-.1 .3 .2 .3M60.6 137.2l-.2 .7M61 135.7l-.4 1.5M61.3 135l.3 .1-.2 .7-.4-.1M61.3 135l-.3 .1-.1 .4 .1 .2M61.3 135l-.3 .7"/>
<path d="M62 133.7l-.7 1.3M62.4 133.1l.3 .1-.3 .5-.1 .2-.3-.2M62.4 133.1h-.4l-.1 .3 .1 .3M62.4 133.1l-.4 .6M63.3 131.9l-.9 1.2M63.8 131.3l.3 .2-.3 .3-.3 .3-.2-.2M63.8 131.3h-.3l-.2 .2v.4M63.8 131.3l-.5 .6M64.9 130.3l-1.1 1M65.5 129.8l.2 .4-.6 .4-.2-.3M65.5 129.8l-.2-.1-.4 .3v.3M65.5 129.8l-.6 .5"/>
<path d="M66.7 129.1l-1.2 .7M67.4 128.7l.2 .3-.3 .2-.4 .2-.2-.3M67.4 128.7l-.1-.1-.4 .1-.2 .4M67.4 128.7l-.7 .4M68.8 128.2l-1.4 .5M69.5 127.9l.1 .4-.5 .2h-.2l-.1-.3M69.5 127.9l-.1-.1h-.4l-.2 .4M69.5 127.9l-.7 .3M70.2 125.9v-1.2h11v1.2M70.2 125.9v14.1a2.52 2.52 0 0 0 2.1 2.5 2.52 2.52 0 0 0 2.8-1.5l6.1-15.1M70.2 127.8l-.7 .1M70.2 131.6a8.8 8.8 0 0 0-5.2 12.6 8.8 8.8 0 0 0 13.3 2.6 8.8 8.8 0 0 0-.1-13.6"/>
<path d="M70.2 137.3a3.7 3.7 0 0 0-.4 5 3.7 3.7 0 0 0 4.9 .9 3.7 3.7 0 0 0 1.4-4.8M70.2 129.1a11.2 11.2 0 0 0-7.5 16 11.2 11.2 0 0 0 17.4 3.4 11.2 11.2 0 0 0-.9-17.7M70.2 131.4a9 9 0 0 0-5.4 12.9 9 9 0 0 0 13.7 2.7 9 9 0 0 0-.1-14M70.2 137.6a3.5 3.5 0 0 0 1.9 5.9 3.5 3.5 0 0 0 3.9-4.8M70.2 131.9a8.5 8.5 0 0 0-5 12.2 8.5 8.5 0 0 0 13 2.5 8.5 8.5 0 0 0-.1-13.2M70.2 136.9a4 4 0 0 0-.7 5.4 4 4 0 0 0 5.4 1.1 4 4 0 0 0 1.3-5.3M70.2 125.9h11M71.5 139.8a1.18 1.18 0 0 0 .4 1.2M71.5 139.8a.78 .78 0 0 0 .4 1.1v.1M72.4 138.8a1.15 1.15 0 0 1 1.2 .3M72.4 138.8a1.2 1.2 0 0 0-.9 1M72.4 138.8a.71 .71 0 0 1 1.2 .3"/>
<path d="M72.4 138.8l-.7 .3-.2 .7M73.5 124.7v-.8h4.5v.8M73.6 139.1a1.24 1.24 0 0 1 .4 1.2M73.6 139.1l.5 .5-.1 .7M74 123.9v-5.2h3.5v5.2M79.6 130l.4 .3 .2-.3M79.7 129.6l.5 .4M79.8 129.5l.4 .2v.3M80.2 130l1.2 .9M81.4 130.9l-.3 .3 .5 .5 .3-.2M81.4 130.9h.2l.3 .3v.3M81.4 130.9l.5 .6"/>
<path d="M81.9 131.5l.9 1.1M82.8 132.6l-.3 .2 .4 .6 .4-.2M82.8 132.6l.4 .1 .2 .3-.1 .2M82.8 132.6l.5 .6M83.3 133.2l.7 1.3M84 134.5l-.3 .3 .3 .6 .3-.2M84 134.5l.3 .1 .2 .4-.2 .2M84 134.5l.3 .7M84.3 135.2l.5 1.4M84.8 136.6l-.4 .1 .2 .6v.1h.4M84.8 136.6l.3 .2 .1 .4-.2 .2M84.8 136.6l.2 .8"/>
<path d="M84.9 137.4l.3 1.4M85.2 138.8h-.4l.1 .8h.4M85.2 138.8l.3 .3v.3l-.2 .2M85.2 138.8l.1 .8M85.2 139.6v1.5M60.3 140.1l.1 1.5M60.4 141.6h.3l.1 .6-.3 .1M60.4 141.6l-.3 .2 .1 .4 .3 .1M60.4 141.6l.1 .7M60.5 142.3l.3 1.5M60.8 143.8l.4-.1 .2 .7-.3 .1M60.8 143.8l-.2 .2 .1 .3 .4 .2"/>
<path d="M60.8 143.8l.3 .7M61.1 144.5l.6 1.4M61.7 145.9l.3-.2 .3 .6-.2 .2M61.7 145.9l-.1 .3 .2 .3h.3M61.7 145.9l.4 .6M62.1 146.5l.8 1.2M62.9 147.7l.3-.2 .5 .6-.3 .2M62.9 147.7v.4l.2 .3 .3-.1M62.9 147.7l.5 .6M63.4 148.3l1.1 1.1M64.5 149.4l.2-.3 .6 .5-.3 .3M64.5 149.4l-.1 .2 .3 .3h.3"/>
<path d="M64.5 149.4l.5 .5M65 149.9l1.3 .8M66.3 150.7l.1-.3 .5 .3 .2 .1-.2 .3M66.3 150.7v.4l.4 .1 .2-.1M66.3 150.7l.6 .4M66.9 151.1l1.4 .6M68.3 151.7l.1-.3 .4 .1 .3 .1-.1 .4M68.3 151.7l.1 .3 .4 .1 .2-.1M68.3 151.7l.7 .3M69 151.9l1.4 .4M70.4 152.3l.2-.3 .6 .1v.3M70.4 152.3l.2 .3h.4l.2-.2"/>
<path d="M70.4 152.3l.8 .1M71.2 152.4l1.4 .1M71.9 141l.6 .2h.6M71.9 141l.5 .5 .7-.3M72.6 152.5v-.3l.8-.1v.4M72.6 152.5l.2 .3h.4l.2-.3M72.6 152.5h.8M74 140.3l-.3 .6-.6 .3M74 140.3l-.2 .7-.7 .2M74.9 152.4l-1.5 .1M75.6 152.2l-.1-.3h-.2l-.5 .1 .1 .4M75.6 152.2l-.1 .3-.3 .1-.3-.2"/>
<path d="M75.6 152.2l-.7 .2M77 151.8l-1.4 .4M77.8 151.5l-.3-.3-.6 .2 .1 .4M77.8 151.5l-.1 .3-.3 .1-.4-.1M77.8 151.5l-.8 .3M79.1 150.8l-1.3 .7M79.7 150.4l-.2-.3-.3 .2-.3 .2 .2 .3M79.7 150.4l-.1 .4-.3 .1-.2-.1M79.7 150.4l-.6 .4M80.9 149.5l-1.2 .9M81.5 149l-.3-.2-.5 .4 .2 .3M81.5 149v.3l-.3 .3-.3-.1"/>
<path d="M81.5 149l-.6 .5M82.4 147.9l-.9 1.1M82.9 147.3l-.3-.2-.2 .2-.2 .4 .2 .2M82.9 147.3l.1 .3-.2 .3h-.4M82.9 147.3l-.5 .6M83.7 146l-.8 1.3M84.1 145.4l-.4-.2-.3 .7 .3 .1M84.1 145.4l.1 .3-.3 .4-.2-.1M84.1 145.4l-.4 .6M84.6 144l-.6 1.4M84.8 143.3h-.3l-.2 .6 .3 .1M84.8 143.3l.2 .2-.1 .4-.3 .1"/>
<path d="M84.8 143.3l-.2 .7M85.1 141.8l-.3 1.5M85.2 141.1l-.4-.1v.8h.3M85.2 141.1l.2 .2v.3l-.3 .2M85.2 141.1l-.1 .7"/>
<circle cx="72.8" cy="140" r=".74"/>
<circle cx="72.8" cy="140" r=".63"/>
</g>
<g fill="none" stroke="#00f" stroke-width=".21">
<path d="M41.4 37l17.5 8M121.4 33.9l3-1.6 .3 1zM139 27.9l-17.6 6M56.1 43.1l2.8 1.9-3.2-.9zM108.9 44.3l3.3 .6-.3 1zM108.9 44.3l14 4.9M64.3 61.3l3.3-.5-3 1.4zM67.6 60.8l-20.4 6.2M93.2 66.9l-1.4 3-.9-.6zM93.2 66.9l-6.9 10M99.6 68.2l3.3-.1-.1 1zM99.6 68.2l17.3 2.3"/>
<path d="M48.2 118.3v12.7M63.9 111.4h23.7M67 110.9l3.2 .5-3.2 .5zM70.2 110.4v13.3M78.1 115.4h20.3M81.2 111.4l3.4-.5v1zM81.2 110.4v4.2M81.2 116.2v7.5M97.3 115.4l.6 3.3h-1.1zM97.3 115.4v11.2M47.2 124.7h22.1M47.7 121.3h1l-.5 3.4z"/>
<path d="M48.2 134.3v12.1M96.8 136.7h1.1l-.6 3.3zM97.3 130v10M47.2 140h24.6M48.2 140l.5 3.3h-1zM73.8 140h24.6M83.3 146.8l3 1.4-.5 .8zM83.3 146.8l11.6 7.5h16.5M84.5 144.2l-.8 1.8-1 1.6M99.5 151.3l-1.1 2.7"/>
<circle cx="37.6" cy="35.3" r="4.2"/>
<circle cx="143" cy="26.6" r="4.3"/>
<circle cx="126.9" cy="50.6" r="4.2"/>
<circle cx="43.1" cy="68.2" r="4.2"/>
<circle cx="121.2" cy="71.1" r="4.2"/>
<circle cx="83.8" cy="80.4" r="4.2"/>
<circle cx="98.9" cy="152.6" r=".95"/>
</g>
<g fill="none" stroke="#c0c0c0" stroke-width=".21">
<path d="M186.6 186.1l5.5-1v6.5l-5.5-1zM205.8 195.8h81.2"/>
<circle cx="180" cy="188.4" r="3.3"/>
</g>
<path d="M176.8 188.3h6.5M180 185.1v6.5" fill="none" stroke="#c0c0c0" stroke-width=".21" stroke-dasharray="15.2 1.3 1.3 1.3" stroke-dashoffset="13.9" stroke-linecap="butt"/>
<path d="M186.6 188.3h5.5" fill="none" stroke="#c0c0c0" stroke-width=".21" stroke-dasharray="15.2 1.3 1.3 1.3" stroke-dashoffset="14.4" stroke-linecap="butt"/>
<path d="M199.3 96.9h51.6v43h-51.6zM216.1 96.9v43M233.5 96.9v43M199.3 104.2h51.6M199.3 108.6h51.6M199.3 113.1h51.6M199.3 118h51.6M199.3 122.4h51.6M199.3 127h51.6" fill="none" stroke="#000" stroke-width=".21"/>
<g fill="none" stroke="#c0c0c0" stroke-width=".35">
<path d="M48.5 2.5v7.5M98.5 2.5v7.5M148.5 2.5v7.5M198.5 2.5v7.5M248.5 2.5v7.5M2.5 55h7.5M287 55h7.5M2.5 105h7.5M287 105h7.5M2.5 155h7.5M287 155h7.5M48.5 200v7.5"/>
<path d="M98.5 200v7.5M148.5 200v7.5M198.5 200v7.5M248.5 200v7.5"/>
</g>
<path d="M205.8 151.2v48.8M287 151.2h-125.7v48.8M161.3 165.6h44.5M161.3 179h44.5M205.8 161.8h81.2M205.8 183h81.2M250 195.8v4.2M274 183v12.8" fill="none" stroke="#c0c0c0" stroke-width=".5"/>
<path d="M10 10h277v190h-277z" fill="none" stroke="#c0c0c0" stroke-width=".7"/>
<g fill="#00f">
<path d="M121.4 33.9l3-1.6 .3 1zM108.9 44.3l3.3 .6-.3 1zM99.6 68.2l3.3-.1-.1 1zM93.2 66.9l-1.4 3-.9-.6zM64.3 61.3l3.3-.5-3 1.4zM56.1 43.1l2.8 1.9-3.2-.9zM97.3 115.4l.6 3.3h-1.1zM96.8 136.7h1.1l-.6 3.3zM83.3 146.8l2.5 2.2 .5-.8zM47.7 121.3h1l-.5 3.4zM48.2 140l.5 3.3h-1z"/>
<path d="M67 110.9l3.2 .5-3.2 .5zM81.2 111.4l3.4-.5v1z"/>
</g>
<g font-size="8.1">
<text x="22" y="8">6</text>
<text x="71.2" y="8">5</text>
<text x="121.2" y="8">4</text>
<text x="171.2" y="8">3</text>
<text x="221.2" y="8">2</text>
<text x="270.5" y="8">1</text>
<text x="2" y="30.5">D</text>
<text x="289" y="30.5">D</text>
<text x="1.7" y="83">C</text>
<text x="288.7" y="83">C</text>
<text x="2.7" y="133">B</text>
<text x="289.7" y="133">B</text>
<text x="2" y="185.5">A</text>
<text x="289" y="185.5">A</text>
<text x="22" y="208">6</text>
<text x="71.2" y="208">5</text>
<text x="121.2" y="208">4</text>
<text x="171.2" y="208">3</text>
<text x="221.2" y="208">2</text>
<text x="270.5" y="208">1</text>
</g>
<text font-size="7.1" x="237.9" y="192">01</text>
<text font-size="5.6" x="213.7" y="172">ENSAMBLAJE-COMPLETO</text>
<text font-size="4.9" x="224" y="158">CASTER ASSEMBLY</text>
<text font-size="3.9" x="277.9" y="188.5">A4</text>
<g font-size="3.2">
<text x="173.6" y="158.7">Juan Camilo</text>
<text x="173.6" y="162.9">Oñoro Araujo</text>
<text x="174.5" y="173.4">17-04-2026</text>
</g>
<g font-size="2.8" fill="#00f">
<text x="60" y="23.6">VISTA EXPLOSIONADA</text>
<text x="60" y="27.4">DEL ENSAMBLAJE</text>
<text x="142.3" y="27.6">4</text>
<text x="36.8" y="36.3">5</text>
<text x="126.2" y="51.6">1</text>
<text x="42.3" y="69.2">2</text>
<text x="120.4" y="72.1">6</text>
<text x="83" y="81.4">3</text>
<text x="202.5" y="90.1">LISTA DE ELEMENTOS Y CANTIDADES</text>
<text x="58.1" y="97.6">VISTA LATERAL DERECHA DEL</text>
<text x="58.1" y="101.4">ENSAMBLAJE COMPLETO</text>
<text x="72.1" y="110.7">44,000</text>
<text x="93.1" y="129.3">98,480</text>
<text x="43.9" y="133.7">61,480</text>
<text x="100.5" y="153.7">100,000</text>
<text x="21.8" y="165.3">NOTAS:</text>
<text x="21.8" y="169.1">1.</text>
<text x="31.8" y="169.1">TUERCA &quot;NUT&quot; ES COMERCIAL CON ESPECIFICACIONES: HEX NUT M6, HECHA EN AISI 1010</text>
<text x="31.8" y="173">ACERO LAMINADO EN CALIENTE, CONFORME A LA NORMA B18.2.4.1M</text>
<text x="21.8" y="176.8">2.</text>
<text x="31.8" y="176.8">ELEMENTOS DE NOMBRE SHAFT, POST Y BUSHING SON DE UN MISMO PROVEEDOR.</text>
<text x="21.8" y="184.4">3.</text>
<text x="31.8" y="180.6">DIVIDIR LIBRO DE PLANOS PARA SU ENVÍO</text>
<text x="31.8" y="184.4">MEDIDAS Y COTAS EN MILÍMETROS A MENOS QUE SE ESPECIFIQUE LO CONTRARIO</text>
</g>
<g font-size="2.8">
<text x="203.7" y="100.2">N.º DE</text>
<text x="216.7" y="101.6">N.º DE PIEZA</text>
<text x="235" y="101.6">CANTIDAD</text>
<text x="200.8" y="103">ELEMENTO</text>
<text x="206.9" y="107.5">1</text>
<text x="218.8" y="107.5">BRACKET</text>
<text x="241.4" y="107.5">1</text>
<text x="206.9" y="111.9">2</text>
<text x="220.3" y="111.9">WHEEL</text>
<text x="241.4" y="111.9">1</text>
<text x="206.9" y="116.6">3</text>
<text x="218.8" y="116.6">BUSHING</text>
<text x="241.4" y="116.6">1</text>
<text x="206.9" y="121.3">4</text>
<text x="206.9" y="125.7">5</text>
<text x="220.8" y="125.7">SHAFT</text>
<text x="221.5" y="121.3">POST</text>
<text x="241.4" y="121.3">1</text>
<text x="241.4" y="125.7">1</text>
<text x="216.8" y="130.2">B18.2.4.1M -</text>
<text x="206.9" y="134.5">6</text>
<text x="216.9" y="135.9">STYLE 1, M6</text>
<text x="218.9" y="133.1">HEX NUT,</text>
<text x="241.4" y="134.5">1</text>
<text x="218.8" y="138.7">X 1 --D-C</text>
</g>
<g font-size="2">
<text x="163.6" y="154.4">NOMBRE:</text>
<text x="206.9" y="164.9">TÍTULO:</text>
<text x="164.5" y="168.9">FECHA:</text>
<text x="164.5" y="181.7">SISTEMA:</text>
<text x="207.1" y="185.5">N.º DE DIBUJO</text>
<text x="207.1" y="198.6">ESCALA:1:4</text>
<text x="251.5" y="198.6">HOJA 1 DE 4</text>
</g>
</svg>
